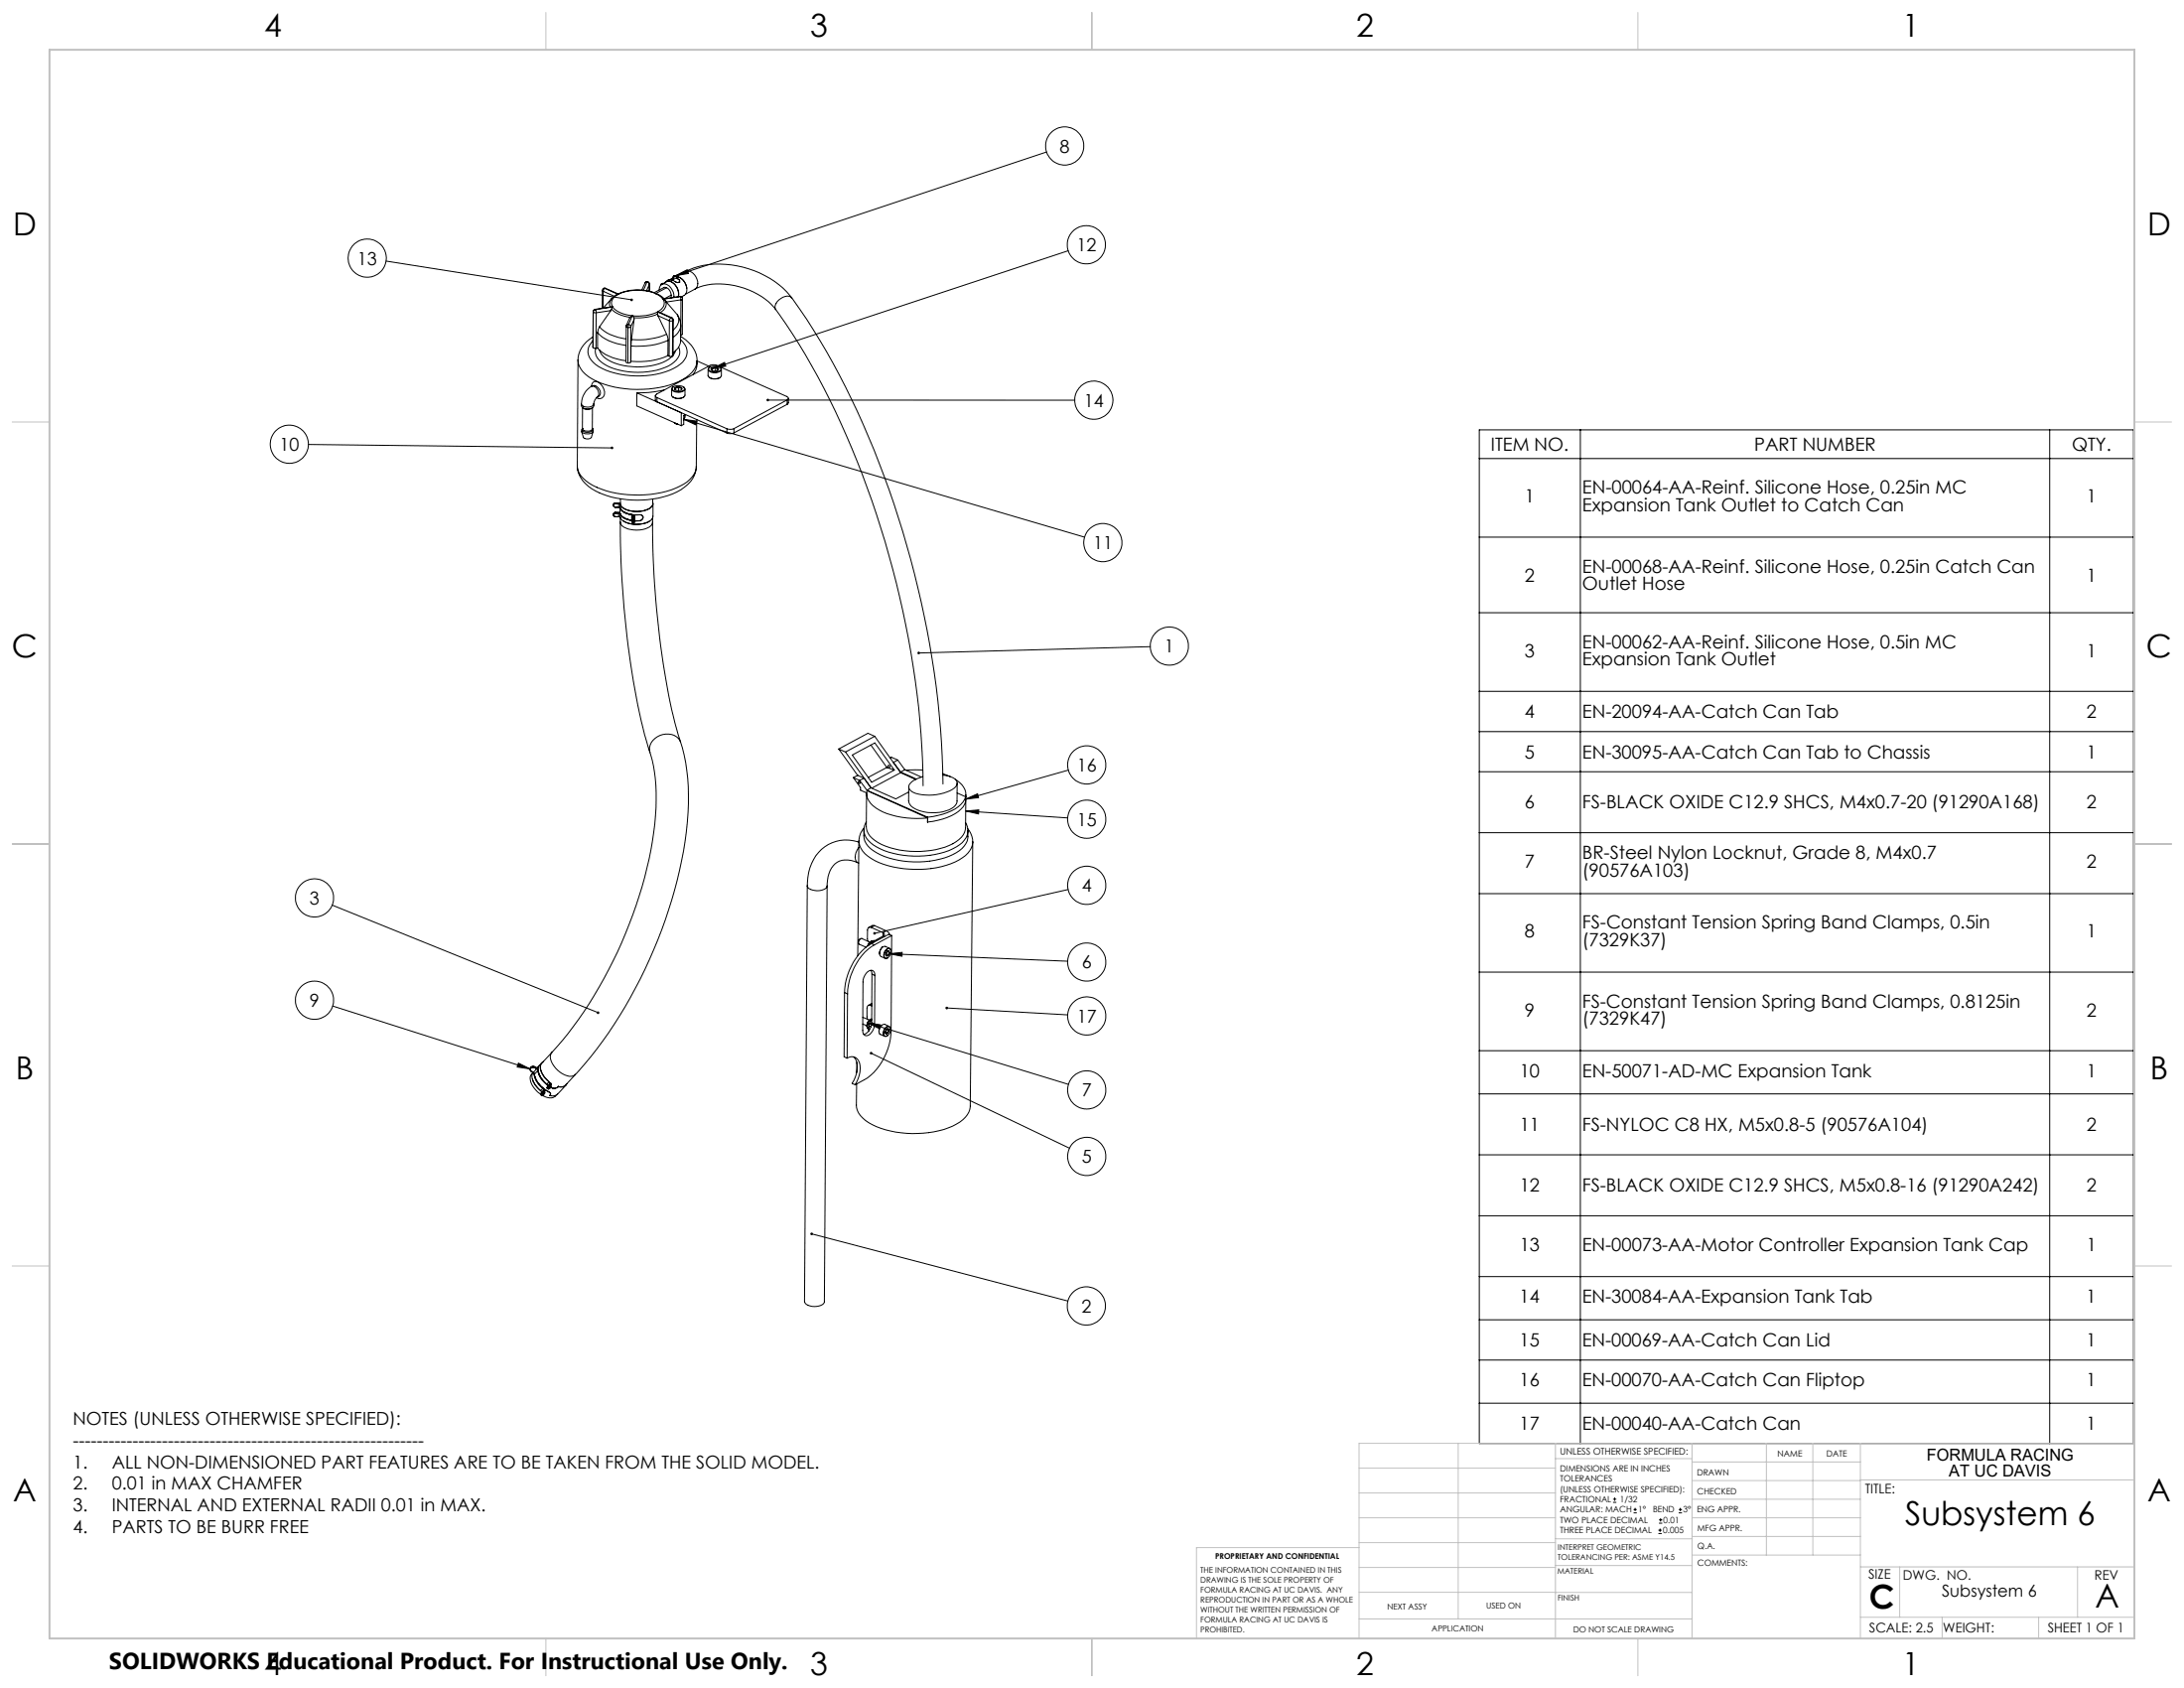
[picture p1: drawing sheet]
<svg xmlns="http://www.w3.org/2000/svg" width="559mm" height="432mm" viewBox="0 0 559 432" stroke-linecap="round" stroke-linejoin="round" font-family="sans-serif">
<g fill="none" stroke="#000" stroke-width=".25">
<path d="M267.8 38.9l-94.9 31.6M98.8 66.8l62.8 9.9M151.8 79.7v.1M151.8 79.7l-.1 9.2M151.8 79.8l.7 .2M152.3 79.1l-.4 .2-.1 .4M152.3 79.1l.1 .1M152.4 79.2l.1 .8M152.4 79.2l-.5 .2-.1 .4M154.1 74.3l.2 .2M154.1 74.3v4.5M154.3 74.5l2.9 1.3"/>
<path d="M154.3 74.5v4.3M154.4 73.8l-.3 .5M154.4 73.8h.6M154.4 73.8h.3M154.7 73.8l-.4 .7M154.7 73.8h.3M154.7 73.8l3.5 1.5M155 73.8l3.2 1.4M156.3 79.4l-2.9 4.2M156.3 79.4l-3.8 .6M156.4 78.5h.4M156.4 78.5l-4.1 .6"/>
<path d="M156.5 79.1l-.2 .3M156.5 79.1a7.9 7.9 0 0 0 4.7 2.1M156.5 76.3l-.2 .3a1.79 1.79 0 0 0-.2 2M156.5 76.3l-2.2 2.5M156.7 76.1l-.2 .2M156.8 78.5a7.2 7.2 0 0 0 5 2.3M156.8 78.5l-.3 .6M156.8 78.5l-4.4 .7M158.2 75.2v.1M158.2 75.3l-.6 .2-.8 .6M158.2 75.3a2.22 2.22 0 0 0-1.4 3.2M164.6 74.3a11.2 11.2 0 0 0-6.4 .9"/>
<path d="M164.6 74.3l1.3 .1 1.6 .5M164.6 74.3a11.6 11.6 0 0 0-6.4 1M164.6 74.3l1.3 .2 1.8 .6M165 72.4l-.8 1.8M165.6 72.1l.3 .1 .3 .5-.8 1.7M165.6 72.1l-.6 .3M165.6 72.1l-1 2.2M165.6 72l.3 .1 .3 .4v2M165.6 72l-.6 .4M165.6 72v.1M167.5 74.9l.2 .2M167.7 75.1l1.2 .5 .8 .6"/>
<path d="M167.7 75.1l1.4 .9 .6 .6M168.2 79.8a11.8 11.8 0 0 1-6.4 1M168.2 79.8v.5M168.2 79.8l3.7 1.5M168.2 79.8l3.5 1.5M168.7 74.2a1.42 1.42 0 0 1 .9-1.6 1.42 1.42 0 0 1 1.7 .6l.4 .5a3.4 3.4 0 0 1 .7 2.4M169.2 72.7v.1M169.3 72.6v.2M169.3 72.6h.1M169.3 72.5h.1M169.3 72.5v.1M169.4 72.5h.4l-.5 .1"/>
<path d="M169.7 76.6a2.24 2.24 0 0 1-1.5 3.2M169.7 76.6l.6 .3M169.7 76.2l.2 .2M170.1 72.3a1.71 1.71 0 0 1 2.7 .5l.8 1.6v1.5a3.4 3.4 0 0 0-2.5-4l-.5 .1-.5 .3M170.3 76.9a2.35 2.35 0 0 1-1.4 3.1M170.3 76.9l.2 .4M170.5 72.1l-1.1 .6M170.5 77.3l2.8 3.2M170.6 73.6a2.31 2.31 0 0 1 1.1 1.9M170.6 73.6l-.7-.1-2.5 1.4M170.6 73.6l-2.9 1.5M170.9 71.8l-.2 .1"/>
<path d="M170.9 71.7l-.2 .2M170.9 71.7v.1M170.9 71.7h.1M171 71.7a3 3 0 0 1 2.3 .6l.4-.1M171 71.7l-.5 .3M171.1 71.6l-.2 .1M171.2 71.6l-.3 .1M171.7 75.5v.7M171.7 75.5l-1.7 .9M171.9 71.6l-.9 .1M171.9 71.2l-.8 .5M172 71.2h-.1"/>
<path d="M172 71.4h.1M172 71.4l-.1 .2M172 71.4h.2M172 71.5l-.1 .1M172.1 71.2h-.2M172.2 71.4h.1M172.2 71.5v.2l.1-.2M172.2 71.5h.1M172.2 71.4v.1M172.3 71.4v.1M172.5 70.6l-.5 .8M172.5 70.5l-.5 .9"/>
<path d="M172.5 70.5l.5 .1M172.5 70.5l.2 .1M172.7 70.6l-.5 .8M172.7 70.6h.1M172.7 70.6a.31 .31 0 0 1 .3 0 .31 .31 0 0 1 .1 .3M172.7 72l1 .2M172.7 70.6l-.4 .8M172.7 70.6a.29 .29 0 0 1 .4 0 .29 .29 0 0 1 0 .4M172.9 70.5l2.9-1.5 .3 1zM173.1 70.8a3.2 3.2 0 0 1 2.3 4.4l-1 .7M173.1 71.2l.6 .3M173.1 71v.3"/>
<path d="M173.1 71h.1M173.1 70.8a3.2 3.2 0 0 1 2.6 2.9M173.1 71l-.8 .5M173.7 71.5l.2 .3-.2 .4M173.7 71.5h-.1M173.7 72.2h.1M173.7 71.5h.1M174 75.8l.6 .3M174 75.8l-4.3 .8M174 75.8l.1 .1M174.1 75.9l.1 .8M174.1 75.9l.5 .2"/>
<path d="M174.1 75.9l-4.4 .7M174.2 76.7l-.1 10.5a3.9 3.9 0 0 1-1.9 3M174.2 76.7l-3.7 .6M174.6 76.1v.3M174.6 76.4v9.1l-.4 .3M174.6 76.4l-.4 .3M175.4 69.5a21.6 21.6 0 0 1 17.6-.2 21.6 21.6 0 0 1 9.6 6.9M175.4 69.5a2.4 2.4 0 0 1 2.9 1.9 1.96 1.96 0 0 1-.5 2.5M175.4 69.5l-2.3 1.2M177.8 73.9a17.8 17.8 0 0 1 16 1.3l2.8 2 1.9 2M177.8 73.9l-2.4 1.3M198.5 79.2a194.2 194.2 0 0 1 26.9 55.8 228.7 228.7 0 0 1 10.8 66"/>
<path d="M202.6 76.2a203.9 203.9 0 0 1 28.4 59.7 234.3 234.3 0 0 1 10.3 64.7M202.6 76.2a2.33 2.33 0 0 0-3.3 .5 2.02 2.02 0 0 0-.8 2.5M273.3 64.1l-90.9 30.1M147.9 92.1l-.2 27M151.3 98.8a5.4 5.4 0 0 0-2.5 4.6M151.3 98.8a1.72 1.72 0 0 1 1.7 1 1.72 1.72 0 0 1-.2 1.8M151.3 98.8a1.66 1.66 0 0 1 1.9 .4 1.66 1.66 0 0 1 .2 2l-.6 .4M151.3 98.8a1.07 1.07 0 0 1 .5-1.1 1.07 1.07 0 0 1 1.3 .1 2.93 2.93 0 0 1 1.3 3.7 1.24 1.24 0 0 1-1.8 .2M151.7 88.8v.1M151.7 86.2a6.4 6.4 0 0 0-3.5 7.5 10.1 10.1 0 0 0 6.5 4.6 28.5 28.5 0 0 0 19-.7 6.7 6.7 0 0 0 4.6-5.3M151.7 88.9l.8 .2M152.5 80v9.1"/>
<path d="M152.9 89a11.7 11.7 0 0 0 7.3 3.3M152.9 85.1a11.4 11.4 0 0 0 7.3 3.3M152.9 85.1v3.9M152.9 89l-.4 .1M153.4 83.6l-.5 1.5M153.4 83.6a10.9 10.9 0 0 0 6.8 3.1M153.4 89.6a6.5 6.5 0 0 0 5.1 3.7 17.1 17.1 0 0 0 12.6-1.4l.9-.8M160.2 83.5v9.1l.5 .3M160.2 83.5l.5 .3M160.3 83.3l-.1 .2M160.7 83.8v9.1M160.8 83l-.1 .8"/>
<path d="M160.8 83l.5 .3 .1 .3M160.8 83l-.5 .3M161.2 81.2l-.9 2.1M161.4 92.6l-.7 .3M161.4 83.6l-.7 .2M161.4 83.6v9M161.4 92.4v.2M161.5 88.5l-.1 3.9M161.6 86.9l-.1 1.6M161.8 80.8l.4 .5M161.8 80.8l-.6 .4M161.8 80.8l-1 2.2"/>
<path d="M162.2 81.3v.4M162.2 81.7l-.6 5.2M162.2 81.7l-.8 1.9M168.2 80.3a12.9 12.9 0 0 1-6 1M168.2 80.3l.1 .5M168.3 80.8l2.3 4.7M168.3 80.8l3 1.3M170 99.7l-4.1 .7-3 .1M170.6 85.5a18.8 18.8 0 0 1-9 1.4M170.6 85.5l.3 1.6M170.9 91a18.3 18.3 0 0 1-9.5 1.4M170.9 91l.3 .1"/>
<path d="M170.9 87.1a19.5 19.5 0 0 1-9.4 1.4M170.9 87.1v3.9M171.2 91.1h.8M171.3 82.1l-.1 9M171.7 81.3l.4 .7M171.7 81.3l-.4 .8M171.9 99.5l-.1 1.6a2.2 2.2 0 0 0 3.2 .5l.3-.5v-1.6M171.9 81.3l.4 .5M171.9 81.3h-.2M172.1 82l-.8 .1M172.1 99.1a2.2 2.2 0 0 1 3.1 .3 1.71 1.71 0 0 1-2.4 .7 .81 .81 0 0 1-.8-.8zM172.1 82l-.1 9.1"/>
<path d="M172.2 90.9l-.2 .2M172.2 99l-.3 .4a2 2 0 0 0 3.1 .6 .54 .54 0 0 0 .3-.6 .54 .54 0 0 0-.4-.4M172.3 81.8l-.2 .2M172.3 81.8l-.1 9.1M172.6 99.3l.9-.3 .7 .1 .4 .3a1.26 1.26 0 0 1-2 0zM172.8 99.2l-.1 .5M172.8 99.2v.5M172.9 89.7l-.7 1.2M173.3 80.5a2.92 2.92 0 0 1-1 3.9M173.3 80.5l.2 .4M173.5 80.8a3.8 3.8 0 0 1-1.3 5.5M173.6 99.1l-.8 .1"/>
<path d="M173.6 99.1l.8 .2-.1 .4M173.6 99.1v.8M173.6 88.8a3.4 3.4 0 0 1-1.9 4.4 18.8 18.8 0 0 1-17.1 0 3.5 3.5 0 0 1-2.2-4.1M174.1 86.1a7.2 7.2 0 0 1 4.2 6.2M174.1 86.9a3.7 3.7 0 0 1-.1 6.3 20.3 20.3 0 0 1-15.4 2.5 11.4 11.4 0 0 1-7.8-4.3 3.5 3.5 0 0 1 .9-4.2M174.2 85.8h.1M178.3 92.3a4.4 4.4 0 0 1-1 3.5M178.3 92.3l3 1.4M181.2 94.5v1.6a2.2 2.2 0 0 0 3.1 .5l.3-.5v-1.6M181.4 94.1a2.53 2.53 0 0 1 3 .1l.1 .2a2.09 2.09 0 0 1-3.2 .1zM181.5 96.6a2.57 2.57 0 0 0 2.8 0M181.5 94l-.3 .4a2 2 0 0 0 3.1 .6 .55 .55 0 0 0 .3-.5 .55 .55 0 0 0-.4-.5"/>
<path d="M181.9 94.3l.9-.4a.7 .7 0 0 1 1 .7l-.9 .3a.73 .73 0 0 1-1-.6zM182.2 94.2l-.1 .5M182.2 94.2v.6M182.4 94.2l3-1.5 .3 1zM183.1 94.1l.7 .3-.2 .4M183.1 94.1l-.9 .1M183.1 94.1v.8M78.9 113.7l77.7 .9M147.7 119.1a8 8 0 0 0 5.7 7 25.2 25.2 0 0 0 20.8-.8 7.2 7.2 0 0 0 4-6M147.7 119.1a6.1 6.1 0 0 0 4 5.1 27.5 27.5 0 0 0 22.3 .2 6.3 6.3 0 0 0 4.2-5.1M148.8 103.4a1.1 1.1 0 0 0 1.4 1.2h.4a1.02 1.02 0 0 0 1.3-1.2M148.8 103.4a1.97 1.97 0 0 0 3.1 0"/>
<path d="M148.8 110.4a2.12 2.12 0 0 0 3 0l-.5 1.5a1.45 1.45 0 0 1-2 0zM149 109.7l-.2 .7M149 109.7h.1M149 109.7a1.64 1.64 0 0 0 2.6 0M149 109.6l-.1 .3a1.78 1.78 0 0 0 2.8 .1l-.1-.4M149 104.2v5.5M149.1 104.3a1.79 1.79 0 0 0 2.5 0v5.4M151.6 109.7h.1M151.6 109.7l.1 .7M152.8 101.6a2.26 2.26 0 0 0-.9 1.8M162.9 100.5l23.1 10.3M162.9 100.5v3.3l11.4 5.1"/>
<path d="M167.7 101.2v1.2l.4 .4v-1.1M168.1 101.7a.45 .45 0 0 1-.4-.4 .45 .45 0 0 1 .3-.5l13.6-7.3a2.18 2.18 0 0 1 1.8 0l17.9 7.9a.45 .45 0 0 1 .4 .4 .45 .45 0 0 1-.3 .5M168.1 101.7l17.9 8M172.1 101.6a2.65 2.65 0 0 0 2.8 0M172.5 108.1l.8 .3M172.7 108.2l.8 .3M174.3 105.6v3.3M175 107.3l102.5 30.1M175 107.3l3.3 .4-.3 1zM175 107.3l-.1 .2M175 107.3l.1-.2-.2 .3M175.1 107.2l-.2 .3"/>
<path d="M175.1 107.1l-.1 .2M175.3 106.2l-.2 1M175.4 106.1l-.5 .2v2.2l-.6 .4M178.3 107.3l-.1 12M186 109.7v1.1M187.8 109.6l-.7 .2-1.1-.1M187.8 110.7a2.18 2.18 0 0 1-1.8 .1M187.8 109.6v1.1M196.5 102.3l78.5 .1M201.4 102.3l-13.6 7.3M201.4 102.3v1.1M201.4 103.4l-13.6 7.3"/>
<path d="M201.7 101.9v1.1l-.3 .4M378.5 110h167.4v259.3h-167.4zM378.5 117.3h167.4M404.4 110v259.3M524.4 110v259.3M157 129.3h.1M157 129.3l.1 .3 .3 .2M157 131.7l.1 .3 .3 .2M157 131.7v.1M157 129.4l.4 .4M157 131.8l.4 .4M157.4 131.3l-.4 .4"/>
<path d="M157.4 131.3h.1M157.4 131.3h-.2l-.2 .4M157.4 131.1h-.1a.45 .45 0 0 0-.3 .7M157.4 131.1h.1M157.4 132.2h.9M157.4 131.1v.2M157.4 131.3h.9M157.4 131.1h.9M157.4 128.9l-.4 .4M157.4 128.8v.1M157.4 128.8l-.3 .1-.1 .4M157.4 128.7l-.4 .2v.5"/>
<path d="M157.4 128.7h.1M157.4 128.7l-.3 .1-.1 .3M157.4 129.8h.1M157.4 129.8h.9M157.4 128.7h.9M157.4 128.8l.9 .1M157.4 128.7v.1M157.4 128.9h.9M158.3 128.9l.4 .1M158.3 131.3l.4 .1M158.3 131.1l.3 .1M158.3 128.9h.1"/>
<path d="M158.3 128.9l.4 .2M158.3 129.8l.4 .1M158.3 131.3h.1M158.3 131.3l.4 .2M158.3 132.2l.4 .1M158.3 132.2l.4 .2M158.3 132.2h.1M158.3 128.9v.9M158.3 131.3v.9M158.3 128.7h.1M158.7 131.5a3.6 3.6 0 0 0 3 1.7M158.7 129.9a3.7 3.7 0 0 0 3.3 1.8h1.7"/>
<path d="M158.7 129.1v.8M158.7 131.5v.8M158.7 131.5h.1M158.7 133.6a235 235 0 0 0 6.2 54.3l1.4 4.6M158.7 133.6a2.24 2.24 0 0 0 2 1.7 6.7 6.7 0 0 0 5.9-.9l.4-.8M158.7 132.5v1.1M158.7 129v.1M158.7 127.6v1.2l-.4-.1M158.8 131.7l.1 .2a4.1 4.1 0 0 0 2.8 1.2h-.1M158.9 130.2v.1a3.5 3.5 0 0 0 2.7 1.4M159.3 133.2a7 7 0 0 0 7 0M159.4 130.8l1.8 .8 2.5 .1"/>
<path d="M159.4 132.3l1.5 .7 .7 .1M161.6 133.1h.1M161.6 131.7l-.7-.1a2.4 2.4 0 0 1-2.3-1.7 2.34 2.34 0 0 0 2.3 3l.7 .2M161.6 131.7l.4 .2M161.6 131.7l.3 .2M161.6 131.7h.1M161.6 131.7v1.4M161.7 133.2l.1 .1M161.7 133.2l.1 .4M161.8 133.3v.4h.3v-.4M161.8 133.3h.3M161.9 132.2l-.2 1"/>
<path d="M161.9 132.2h.1M161.9 132.2l-.1 1.1M161.9 132.2h.3M161.9 131.9v.3M162 131.9h-.1M162 131.9l-.1 .3M162.1 133.3h.1M162.1 133.3l.1 .3M162.2 132.2l-.1 1.1M162.2 132.2h.1M162.2 131.7l.1 .2M162.2 133.6h.1"/>
<path d="M162.3 131.9h.1M162.3 131.9l-.1 .3M162.3 133.3h.1M162.3 131.9v1.4M162.3 133.3l-.1 .3M163.7 133.2h-1.4h1.4M163.7 133.2h.1M163.7 131.7l.7 .2 .1 .4M163.7 131.7h.1M163.7 131.7l.5 .1 .3 .5M164.5 132.3h.1M164.5 132.3l-.2 .5-.6 .4"/>
<path d="M164.5 132.3l-.1 .6-.7 .3M167 133.6a229.6 229.6 0 0 0 5.7 51.3l1.4 4.9M167 132.5v1.1M167 128.4v.1a1.84 1.84 0 0 1-1.7 2 6.4 6.4 0 0 1-6.4-1l-.2-.4M167 128.5a1.88 1.88 0 0 1-1.7 2 6.5 6.5 0 0 1-6.4-1.1l-.2-.4M167 127.7v1.1M167.1 128.8v3.3a2.97 2.97 0 0 1-3.2 2 5.7 5.7 0 0 1-5-1.4l-.2-.4M378.5 137.4h167.4M378.5 156.7h167.4M294.3 165.4l-59.2 1.6M378.5 176.8h167.4M166.3 192.5a46.2 46.2 0 0 1 1 20.5 110.4 110.4 0 0 1-26.1 56.2"/>
<path d="M174.1 189.8a55.6 55.6 0 0 1 1.2 25.3 119.1 119.1 0 0 1-28.1 59.8M174.1 189.8a4.1 4.1 0 0 0-6.5-.9 3.4 3.4 0 0 0-1.3 3.6M214.6 191.6l4.8 6.7M214.6 191.6l1.7 .8M216.3 192.4l6.5 9.1M218.1 193.1l5.7-3.1 5 7-5.8 3.1zM218.3 198.9l1.9 2.6v.6l1.6 .7M218.3 198.9l1.7 .7M219.4 198.3l-1.1 .6M219.4 198.3l1.7 .8M220 199.6l1.9 2.6M221.1 199.1l-1.1 .5"/>
<path d="M221.1 199.1l1.7 2.4M222.8 190.6l4.1 5.7M223.8 188.3l-7.5 4.1M223.8 188.3l6.6 9.4M223.8 188.3l-1.7-.7-7.5 4M226.9 196.3l1.9 .7M226.9 196.3l-4.8 2.6M227.8 193.9l.3-.2 1.6 .7M228.5 195h.1M228.6 195l1.8 2.5M229.7 194.4l-1.1 .6M229.7 194.4l1.8 2.5"/>
<path d="M230.4 197.5l1.2-.6 4.2 1.9M230.4 197.5l4.1 1.8M230.4 197.7l-7.3 3.9M230.4 197.7l3.9 1.7M236.1 197h-4.3M241.2 198.3l1.5 .2a2.35 2.35 0 0 1 2.2 1.9 3.3 3.3 0 0 1-2.6 2.2 11.9 11.9 0 0 1-9-.1 1.31 1.31 0 0 1-.2-2.3l1-.7 2-.8M241.2 197.9l1.9 .7M244.4 199.4a4.5 4.5 0 0 1 2.7 4.5M273.4 197l-26.3 7.4M378.5 187.1h167.4M378.5 197.4h167.4M219.7 215.4a9.8 9.8 0 0 0-12.8 7.8l-.3 3.4"/>
<path d="M219.7 215.1a6.2 6.2 0 0 0 4.1 5 26.1 26.1 0 0 0 21.6-.1 5.7 5.7 0 0 0 3.5-4.6M219.7 216.8a3.2 3.2 0 0 0-.5 3.7l.3 .2M219.7 215.1l-.2 29.4M221.1 211.7a5 5 0 0 0-1.3 3.4M221.7 210.2a4 4 0 0 0 1 5.3 20.7 20.7 0 0 0 15.2 3.3 13.9 13.9 0 0 0 8.8-3.9 3.5 3.5 0 0 0 .9-2.3M221.7 203v8.5a4.8 4.8 0 0 0 3 4 22.6 22.6 0 0 0 19.1 .3 5.3 5.3 0 0 0 3.3-4.1v-8.4M221.8 202.2l15.5 7a21.2 21.2 0 0 1-13.2-2.5 4.4 4.4 0 0 1-2.3-4.5zM221.9 202.2h.1M221.9 202.2l15.4 6.9M222.8 201.5l-.9 .7M222.8 201.5l6.4 2.9 3.3-1.8M237.3 210.3h.1"/>
<path d="M237.3 209.1v1.2M237.3 209.2v1.2M244.9 200.3v4.6a3.1 3.1 0 0 1-2.9 2.5 10.2 10.2 0 0 1-8.9-1.2l-.3-.5-.3-.9v-3.5M244.9 202.8l2.2 1M247.1 210.4a5.7 5.7 0 0 1-3.3 8.2 23.5 23.5 0 0 1-19.5-.5 5.2 5.2 0 0 1-3.2-5.8M247.1 204.4l3-1.3 .3 .9zM247.1 203.8a8 8 0 0 1-5.9 4.5l-3.9 .8M247.1 203.8a4.5 4.5 0 0 1-2.8 4.4l-3.1 1.3-3.9 .8M247.1 207.5l3.3-.3v1zM247.1 207.5l26.1 1.7M247.6 212a5.2 5.2 0 0 1 1.3 3.4M248.9 215.4l-.7 67.6a5.7 5.7 0 0 1-3.5 4.5 26 26 0 0 1-19.4 1.1 9.1 9.1 0 0 1-6-4.6l-.2-1.3 .1-5.4"/>
<path d="M378.5 213h167.4M85 231.5l68 27.5M206.6 226.6l-.8 106.4a2.66 2.66 0 0 0 3.2 1.2l.5-.1a1.57 1.57 0 0 0 1.4-1.1l.7-106.4M206.6 226.6a1.73 1.73 0 0 0 1.9 1.2 2.63 2.63 0 0 0 3.1-1.2M219.5 220.7a5.1 5.1 0 0 0-6.7 1.3l-.9 2.2-.3 2.4M219.5 220.7l.2 .1M222.9 237.2a.66 .66 0 0 0-.7 .1 .66 .66 0 0 0-.2 .6l.1 2.9M222.9 237.2l3 1.4M223.8 236.8l-.6-.1-.9 .5M223.8 236.8l-.9 .4M223.8 236.8l3 1.3M225.9 238.6a.43 .43 0 0 1 .4 .4 .43 .43 0 0 1-.3 .4"/>
<path d="M225.9 238.6v.9M226 239.4l-2.7 1.5M226 239.4l.3 .2M226.8 238.1l.5 .4 .3 .5M226.8 238.1l-.9 .5M228.1 239.3l-.1 24.4a15.3 15.3 0 0 1-9.2 13.8M228.1 239.3l-4.4 2.4M228.1 239.3l-.7-.3-4.4 2.4M273.3 227.5l-49.5 11.3M378.5 228.6h167.4M85.1 257.4l50.5 16M216.1 253.9l.8 .3"/>
<path d="M216.1 253.9l-.1 16.4 .7 .4M216.9 254.2l-.2 16.5M220.1 240.2l-.4 .3-.1 .7M222.3 241.7l-.1 .1M222.5 241.2l-.3 .7M222.5 241.2l.3 .1M222.6 241l-2.1-.9a.95 .95 0 0 0-.6 1.4l1.7 .8M222.8 257.2a.63 .63 0 0 0-.7 0 .63 .63 0 0 0-.3 .7l.1 2.8M222.8 257.2l.3 .1M222.8 248.2l.3 1M223 241.4a15.3 15.3 0 0 0-6.9 12.5M223 241.4l.7 .3"/>
<path d="M223.1 240.8l-.1 .1M223.1 256.7l-.9 .5M223.1 257.1l-.3 .1M223.1 249.2l.7 .3M223.1 249.2l-.1 12.4M223.2 240.7l-.7 .4-.5 .9 .2-.6 .7-.6M223.3 240.9l-.6 .6M223.3 240.9l.3 .1M223.7 241.7a15.4 15.4 0 0 0-6.8 12.5M223.8 240.7l-.4-.1-.9 .6M223.8 249.5a1.06 1.06 0 0 0-.5-1.2 1.06 1.06 0 0 0-1.4 .3l-.6 .9-.5 1.1-.1 13a1.08 1.08 0 0 0 .6 1.2 1.08 1.08 0 0 0 1.3-.3l.7-.9 .5-1.6M223.8 249.5v12.5"/>
<path d="M225.8 242.3l-.5 .6-.3 1.2M226.7 244.2l.2 .3M226.7 243.1a.73 .73 0 0 1 1.1-.3 1.6 1.6 0 0 1-1.2 2.3 1.41 1.41 0 0 1 .1-2zM226.7 244l-.1 .1M226.7 244l.6 .3M227 243.4l-.3 .6M227 243.4l.6 .3M227.2 245h.1M227.3 243.2a.79 .79 0 0 0-.4 1.3M227.3 244.3l-.4 .2M227.3 243.2l.3 .5M227.3 243.2l-.3 .2"/>
<path d="M227.5 244l3.3-.4v1zM227.5 244l45.7 1.9M227.6 243.7l-.3 .6M227.6 242.6l-1-.5a1.62 1.62 0 0 0-1.2 2.6l1.1 .4M228 243.3v-.1a.6 .6 0 0 0-.4-.6 .6 .6 0 0 0-.7 .1l-.6 .7a1.06 1.06 0 0 0 .4 1.8l.5-.2M242.3 257.8l30.9 1.8M378.5 248.7h167.4M132.6 272l3 1.4-3.3-.5zM135.8 273.2v.1M135.8 273.2l-.1 .1a.55 .55 0 0 0 .3 .8M135.8 273l-.2 .5M135.8 273v.2"/>
<path d="M135.8 273.3a.53 .53 0 0 0 .2 .8M136 274.1h.1M136 274.1l.4 .3M136.2 276l.6 1.3 1.5 1.7M136.2 274.6l-.2 .2a3.2 3.2 0 0 0 1 4l1.4 1.2M136.3 274.4a3.8 3.8 0 0 0 1.5 4.1l.5 .5M136.4 274.4l.3 .4M136.4 274.4h.1M136.7 274.6a5.3 5.3 0 0 0 2.2 3.8M136.7 274.7l.1 .5a5.9 5.9 0 0 0 2.1 3.2M136.7 274.8a6.5 6.5 0 0 0 3.7 4.5M136.9 273.2l-.7-.2-.4 .3"/>
<path d="M136.9 273.2l.4 .2M136.9 273.2l-.7-.2-.4 .2M136.9 273.2h.1M136.9 272.9l-.7-.1-.4 .2M136.9 272.9h.1M136.9 272.9l-.6-.1-.5 .2M136.9 272.9l.5 .3M136.9 272.9v.3M137.3 273.4l.3 .5M137.3 273.4l-.9 1M137.3 273.4l.4 .4M137.3 273.4h.1"/>
<path d="M137.4 273.2l.3 .2M137.4 273.2h.1M137.6 273.9a6 6 0 0 0 2.5 3.7M137.6 273.9l-.9 .9M137.7 273.8l-.1 .1M137.7 273.8a5.9 5.9 0 0 0 2.4 3.7M137.8 274.3l.1 .5a6.6 6.6 0 0 0 2 2.6M137.8 272.8l-.4 .4M137.8 272.8l-.4 .5 .4-.4M137.8 272.8h.1M138.3 279h.1M138.3 279l.2 .4"/>
<path d="M138.4 279.9h.2M138.4 279.9v.1M138.5 279.4h.1M138.5 279.4l-.1 .6M138.5 279.4l-.1 .5M138.6 279.9v.1M138.6 271.9a2.37 2.37 0 0 0-.3 3.5l1.6 2M138.6 280l-.2 .1 .3 .2 .2-.2M138.6 280l.3 .1M138.6 279.9h.1M138.7 279.9l.2 .2M138.7 279.9l-.1 .1"/>
<path d="M138.9 278.4l.2 .4M138.9 278.4l-.6 .6M138.9 271.6a2.04 2.04 0 0 0-.3 2.8l.8 1.2 1.1 1.1M138.9 278.4h.1M139 279.4l-.4 .5M139 279.4h.1M139 271.6h-.1a2.13 2.13 0 0 0-.3 2.8l.7 1.3 1.1 1.1M139 279.4l-.3 .5M139 279.4l.3 .1M139.1 278.8h.1M139.1 278.8l-.6 .6M139.1 278.8l-.1 .6"/>
<path d="M139.3 279.5l-.4 .6M139.3 279.6l-.3 .5M139.3 279.6h.1M139.3 279.5v.1M139.3 278.7l.1 .3M139.4 279h.1M139.4 279l-.1 .6M139.9 277.4h.1M139.9 277.4l.2 .3M140 278.3h.1M140.1 277.7l-.1 .6M140.2 278.2l-.2 .1"/>
<path d="M140.2 278.2v.1M140.2 278.2h.1M140.2 278.3l-.2 .1 .3 .2 .1-.1M140.2 278.3l.2 .2M140.2 278.2l.3 .2M140.4 279.3l.3 .2a.52 .52 0 0 1 0 .8M140.4 279.3a.58 .58 0 0 1 .3 .9M140.4 279.3h.1M140.4 276.8h.1M140.4 276.8l.3 .4M140.4 278.5h.1M140.4 276.8l-.5 .6"/>
<path d="M140.5 276.7l.2 .5M140.5 277.7l-.3 .5M140.5 277.7h.1M140.5 278.4h.1M140.5 278.4l-.1 .1M140.6 277.7l-.4 .5M140.6 277.7l.2 .1M140.7 277.2h.1M140.7 277.2l-.2 .5M140.7 277.2l-.6 .5M140.7 277.2l-.1 .5M140.8 278.1l.5 .2"/>
<path d="M140.8 278l.5 .3M140.8 277.8l-.3 .6M140.8 277.8l.1 .1M140.9 277.9h.1M140.9 277.9l-.4 .5M140.9 277l.1 .4M141 277.4h.1M141 277.4l-.1 .5M141.2 269.2a2.65 2.65 0 0 0 .5 3.5 5.7 5.7 0 0 0 4.6 2.6l.9-.4M141.2 269.2l-2.5 2.7M141.3 278.3h.1M141.3 278.2v.1"/>
<path d="M142.8 278l-.1 .1a1.41 1.41 0 0 1-1.4 .2M142.8 278h.1M142.8 277.9v.1M142.8 277.9l.1 .1M142.9 278l-.9 .4-.7-.1M142.9 278h.1M144.8 277.6l-2.2 2.3a1.92 1.92 0 0 1-1.9 .4M145 277.3a1.67 1.67 0 0 1-2.1 .7M145 277.2v.1a1.76 1.76 0 0 1-2.1 .7M147.2 274.9l-2.5 2.6M216.7 270.7a2.12 2.12 0 0 1 2.3-.1 2.12 2.12 0 0 1 1.1 2 7.9 7.9 0 0 1-1.3 4.9M218.4 270.3a4.6 4.6 0 0 1 .4 5.3l-.8 1.5 .8 .4"/>
<path d="M219.2 271.7v2.7M220.7 260.2l1.8 .7M221.8 262.6l.5 .9M221.8 262.6l.5 .2M221.9 261.7l51.5 15.7M221.9 262.8l.3 .4M221.9 261.7l3.3 .4-.2 1zM222.1 261.6l-.2 .9M222.3 262.4v1.3M222.3 262.4l.5 .2M222.4 261.1l-.6 1.5M222.4 261.1l.3 .2"/>
<path d="M222.7 260.8l-.6 .5-.3 1.1-1.1-.5M222.7 260.8l.3-.1-.6 .4M222.9 269.4l50.7 24.3M223 260.7a1.66 1.66 0 0 0-1 2.3M223 261.6a2.95 2.95 0 0 1-2 3M223 260.9l-.4 .6-.3 .9M223 261.6l.8 .4M225.7 262.2l-.6 .7-.2 1.1M226.5 264.1l.3 .4M226.6 263.1a.72 .72 0 0 1 1-.4 1.54 1.54 0 0 1-1.2 2.3 1.46 1.46 0 0 1 .2-1.9zM226.6 263.9l-.1 .1M226.6 263.9l.6 .3"/>
<path d="M226.9 263.3l.5 .3M227.1 264.9h-.1M227.2 263.2a.89 .89 0 0 0-.7 .9M227.2 263.2l.2 .4M227.2 263.2l-.4 .1-.2 .6M227.2 264.2l-.4 .3M227.4 263.6l-.2 .6M227.5 262.5l-1.1-.5a1.61 1.61 0 0 0-1.1 2.6l1 .5M227.9 263.2l-.3-.6a1.54 1.54 0 0 0-1.5 2.3 .57 .57 0 0 0 .9 0M378.5 268.8h167.4M378.5 279.8h167.4M138.9 280.1v.1"/>
<path d="M138.9 280.1l-.2 .2M138.9 280.1h.1M139 280.1h.1M139 280.1l-.1 .1M140.7 280.3h.1M140.7 280.2v.1M142.3 280.2a2.46 2.46 0 0 1-3.5 0M378.5 295.4h167.4M207.7 315.6l65.5 17.2M378.5 311h167.4M378.5 326.6h167.4M378.5 337.6h167.4"/>
<path d="M378.5 347.9h167.4M378.5 359h167.4M412.7 384.3h.9M412.7 383.5h.9M413.1 383.1v.8M418 387h.8M418 386.2h.8M418.4 385.7v.9M424.3 392.3h.9M424.3 391.4h.9M424.5 389.6h.8M424.5 388.8h.8"/>
<path d="M424.7 391v.9M424.9 388.4v.8M429.5 387h.9M429.5 386.2h.9M429.9 385.7v.9"/>
<circle cx="272.4" cy="37.3" r="4.9"/>
<circle cx="94" cy="66" r="4.9"/>
<circle cx="278" cy="62.6" r="4.9"/>
<circle cx="74" cy="113.6" r="4.9"/>
<circle cx="279.9" cy="102.4" r="4.9"/>
<circle cx="282.2" cy="138.8" r="4.9"/>
<circle cx="299.2" cy="165.3" r="4.9"/>
<circle cx="227.4" cy="196" r=".3"/>
<circle cx="278" cy="195.7" r="4.9"/>
<circle cx="219.8" cy="200.1" r=".26"/>
<circle cx="278" cy="209.5" r="4.9"/>
<circle cx="80.5" cy="229.7" r="4.9"/>
<circle cx="278" cy="226.5" r="4.9"/>
<circle cx="80.5" cy="255.9" r="4.9"/>
<circle cx="278" cy="246.1" r="4.9"/>
<circle cx="278" cy="259.9" r="4.9"/>
<circle cx="278" cy="278.8" r="4.9"/>
<circle cx="278" cy="295.8" r="4.9"/>
<circle cx="278" cy="334.1" r="4.9"/>
</g>
<g fill="none" stroke="#c0c0c0" stroke-width=".25">
<path d="M139.7 3.2v9.5M279.4 3.2v9.5M419.1 3.2v9.5M3.1 107.9h9.6M546.1 107.9h9.5M3.1 215.9h9.6M546.1 215.9h9.5M3.1 323.8h9.6M546.1 323.8h9.5M347.7 375.6h50.3M373.1 369.2v44.9M398 369.2v49.9"/>
<path d="M398 373.1h34.9M432.9 369.2v49.9M432.9 378.7h43.1M432.9 374h43.1M451.9 369.2v28.6M463.8 369.2v28.6M476 369.2v49.9M476 378.6h70.1M546.1 369.2h-198.4v49.9M347.7 394.6h50.3M347.7 388.3h50.3M347.7 381.9h50.3"/>
<path d="M347.7 395.9h-41.6v23.2M398 393.6h35M432.9 383.5h43.1M432.9 388.3h43.1M432.9 393h43.1M433 397.8h43M139.7 419.1v9.6M279.4 419.1v9.6M347.7 414.1h85.2M347.7 401h50.3M347.7 407.3h50.3M398 407.4h34.9"/>
<path d="M398 400.5h35M419.1 419.1v9.6M476 413.7h70.1M476 400.8h70.1M486.1 400.8v12.9M496.9 413.7v5.4M521.6 413.7v5.4M531.6 400.8v12.9"/>
</g>
<path d="M12.7 12.7h533.4v406.4h-533.4z" fill="none" stroke="#c0c0c0" stroke-width=".5"/>
<path d="M156.3 114.4l.1 .4h.4l.1-.2h-.3h.3l-.1-.3zM196.1 102.2v.1h.4h-.4a.35 .35 0 0 0 .5 .3 .35 .35 0 0 0 .1-.5 .35 .35 0 0 0-.6 .1zM161.3 76.5l.1 .4h.5v-.1l-.3-.1 .3 .1-.1-.4zM234.8 166.8l-.1 .2h.4h-.4a.33 .33 0 0 0 .5 .3 .33 .33 0 0 0 .1-.5 .33 .33 0 0 0-.5 0zM172.9 70.5l2.9-1.5 .3 1zM175 107.3l3.3 .4-.3 1zM182.4 94.2l3-1.5 .3 1zM247.1 204.4l3-1.3 .3 .9zM247.1 207.5l3.3-.3v1zM227.5 244l3.3-.4v1zM242 257.6l-.1 .2h.4h-.4a.33 .33 0 0 0 .4 .4 .33 .33 0 0 0 .2-.5 .33 .33 0 0 0-.5-.1zM221.9 261.7l3.3 .4-.2 1zM207.4 315.4l-.1 .2h.4h-.4a.34 .34 0 0 0 .4 .4 .34 .34 0 0 0 .3-.5 .34 .34 0 0 0-.6-.1zM152.8 258.8l-.1 .2a.33 .33 0 0 0 .2 .4 .33 .33 0 0 0 .4-.2l-.3-.2 .3 .2-.1-.4zM132.6 272l3 1.4-3.3-.5zM223.5 238.5l-.1 .3h.4h-.4a.35 .35 0 0 0 .5 .3 .35 .35 0 0 0 .2-.5 .35 .35 0 0 0-.6-.1zM222.7 269.1l-.1 .2 .3 .1-.3-.1a.35 .35 0 0 0 .3 .5 .35 .35 0 0 0 .3-.5 .35 .35 0 0 0-.5-.2z" fill="#000"/>
<g font-size="8.5">
<text x="487.5" y="390.1">Subsystem 6</text>
<text x="478.3" y="411.4">C</text>
<text x="536.1" y="411.3">A</text>
</g>
<g font-size="8.1">
<text x="67.6" y="9.3">4</text>
<text x="207.3" y="9.3">3</text>
<text x="347" y="9.3">2</text>
<text x="486.7" y="9.3">1</text>
<text x="3.3" y="60.1">D</text>
<text x="549.4" y="60.1">D</text>
<text x="3" y="168">C</text>
<text x="549.1" y="168">C</text>
<text x="4" y="276">B</text>
<text x="550.1" y="276">B</text>
<text x="3.3" y="383.9">A</text>
<text x="549.4" y="383.9">A</text>
<text x="67.6" y="428.4">4</text>
<text x="207.3" y="428.4">3</text>
<text x="347" y="428.4">2</text>
<text x="486.7" y="428.4">1</text>
</g>
<text font-size="5.9" x="27.9" y="427">SOLIDWORKS Educational Product. For Instructional Use Only.</text>
<g font-size="4.7">
<text x="381.5" y="115.3">ITEM NO.</text>
<text x="448.9" y="115.3">PART NUMBER</text>
<text x="530.1" y="115.3">QTY.</text>
<text x="390.1" y="128.6">1</text>
<text x="404.9" y="126.3">EN-00064-AA-Reinf. Silicone Hose, 0.25in MC</text>
<text x="404.9" y="130.8">Expansion Tank Outlet to Catch Can</text>
<text x="533.9" y="128.6">1</text>
<text x="390.1" y="148.7">2</text>
<text x="404.9" y="146.5">EN-00068-AA-Reinf. Silicone Hose, 0.25in Catch Can</text>
<text x="533.9" y="148.7">1</text>
<text x="404.9" y="151">Outlet Hose</text>
<text x="404.9" y="165.8">EN-00062-AA-Reinf. Silicone Hose, 0.5in MC</text>
<text x="390.1" y="168">3</text>
<text x="404.9" y="170.3">Expansion Tank Outlet</text>
<text x="533.9" y="168">1</text>
<text x="390.1" y="183.7">4</text>
<text x="404.9" y="183.7">EN-20094-AA-Catch Can Tab</text>
<text x="533.9" y="183.7">2</text>
<text x="390.1" y="193.9">5</text>
<text x="404.9" y="193.9">EN-30095-AA-Catch Can Tab to Chassis</text>
<text x="533.9" y="193.9">1</text>
<text x="390.1" y="206.9">6</text>
<text x="404.8" y="206.9">FS-BLACK OXIDE C12.9 SHCS, M4x0.7-20 (91290A168)</text>
<text x="533.9" y="206.9">2</text>
<text x="404.8" y="219.8">BR-Steel Nylon Locknut, Grade 8, M4x0.7</text>
<text x="390.1" y="222">7</text>
<text x="404.8" y="224.3">(90576A103)</text>
<text x="533.9" y="222">2</text>
<text x="390.1" y="239.9">8</text>
<text x="404.8" y="237.6">FS-Constant Tension Spring Band Clamps, 0.5in</text>
<text x="533.8" y="239.9">1</text>
<text x="404.8" y="242.1">(7329K37)</text>
<text x="404.8" y="257.7">FS-Constant Tension Spring Band Clamps, 0.8125in</text>
<text x="390.1" y="260">9</text>
<text x="404.8" y="262.2">(7329K47)</text>
<text x="533.8" y="260">2</text>
<text x="388.8" y="275.6">10</text>
<text x="404.8" y="275.6">EN-50071-AD-MC Expansion Tank</text>
<text x="533.8" y="275.6">1</text>
<text x="388.8" y="289.3">11</text>
<text x="404.8" y="289.3">FS-NYLOC C8 HX, M5x0.8-5 (90576A104)</text>
<text x="533.8" y="289.3">2</text>
<text x="388.8" y="304.9">12</text>
<text x="404.8" y="304.9">FS-BLACK OXIDE C12.9 SHCS, M5x0.8-16 (91290A242)</text>
<text x="533.8" y="304.9">2</text>
<text x="388.8" y="320">13</text>
<text x="404.8" y="320">EN-00073-AA-Motor Controller Expansion Tank Cap</text>
<text x="533.8" y="320">1</text>
<text x="388.8" y="333.3">14</text>
<text x="404.8" y="333.3">EN-30084-AA-Expansion Tank Tab</text>
<text x="533.8" y="333.3">1</text>
<text x="388.8" y="344.4">15</text>
<text x="404.8" y="344.4">EN-00069-AA-Catch Can Lid</text>
<text x="533.8" y="344.4">1</text>
<text x="388.8" y="354.7">16</text>
<text x="404.8" y="354.7">EN-00070-AA-Catch Can Fliptop</text>
<text x="533.8" y="354.7">1</text>
<text x="388.8" y="365.8">17</text>
<text x="404.8" y="365.8">EN-00040-AA-Catch Can</text>
<text x="533.8" y="365.8">1</text>
</g>
<g font-size="4.6">
<text x="271.2" y="39">8</text>
<text x="275.4" y="64.3">12</text>
<text x="91.4" y="67.7">13</text>
<text x="277.3" y="104">14</text>
<text x="71.5" y="115.3">10</text>
<text x="279.7" y="140.5">11</text>
<text x="297.9" y="166.9">1</text>
<text x="275.5" y="197.3">16</text>
<text x="275.5" y="211.2">15</text>
<text x="79.2" y="231.4">3</text>
<text x="276.8" y="228.1">4</text>
<text x="276.8" y="247.8">6</text>
<text x="79.2" y="257.5">9</text>
<text x="275.5" y="261.6">17</text>
<text x="276.8" y="280.5">7</text>
<text x="276.8" y="297.5">5</text>
<text x="276.7" y="335.7">2</text>
<text x="18.6" y="364.4">NOTES (UNLESS OTHERWISE SPECIFIED):</text>
<text x="18.6" y="370">-----------------------------------------------------------</text>
<text x="18.6" y="375.5">1.</text>
<text x="28.7" y="375.5">ALL NON-DIMENSIONED PART FEATURES ARE TO BE TAKEN FROM THE SOLID MODEL.</text>
<text x="18.6" y="381.1">2.</text>
<text x="28.7" y="381.1">0.01 in MAX CHAMFER</text>
<text x="18.6" y="386.7">3.</text>
<text x="28.7" y="386.7">INTERNAL AND EXTERNAL RADII 0.01 in MAX.</text>
<text x="18.6" y="392.3">4.</text>
<text x="28.7" y="392.3">PARTS TO BE BURR FREE</text>
</g>
<g font-size="4.2">
<text x="493" y="373.5">FORMULA RACING</text>
<text x="498.7" y="377.8">AT UC DAVIS</text>
<text x="496.9" y="408.3">Subsystem 6</text>
</g>
<g font-size="3.4">
<text x="477.2" y="381.9">TITLE:</text>
<text x="478.1" y="404">SIZE</text>
<text x="486.9" y="404">DWG. NO.</text>
<text x="535.9" y="404.1">REV</text>
<text x="478.2" y="417.6">SCALE: 2.5</text>
<text x="497.1" y="417.7">WEIGHT:</text>
<text x="523.9" y="417.6">SHEET 1 OF 1</text>
</g>
<text font-size="2.4" x="399.2" y="372.1">UNLESS OTHERWISE SPECIFIED:</text>
<g font-size="2.2">
<text x="399.2" y="376.4">DIMENSIONS ARE IN INCHES</text>
<text x="434.2" y="377.3">DRAWN</text>
<text x="454.8" y="372.5">NAME</text>
<text x="467.3" y="372.6">DATE</text>
<text x="399.2" y="379">TOLERANCES</text>
<text x="399.2" y="381.7">(UNLESS OTHERWISE SPECIFIED):</text>
<text x="434.3" y="382.2">CHECKED</text>
<text x="399.2" y="389.6">TWO PLACE DECIMAL</text>
<text x="399.2" y="384.3">FRACTIONAL</text>
<text x="399.2" y="387">ANGULAR: MACH</text>
<text x="414.5" y="384.3">1/32</text>
<text x="419.1" y="387">1°</text>
<text x="422.9" y="387">BEND</text>
<text x="425.6" y="389.6">0.01</text>
<text x="430.6" y="387">3°</text>
<text x="434.2" y="386.9">ENG APPR.</text>
<text x="399.2" y="392.3">THREE PLACE DECIMAL</text>
<text x="425.5" y="392.3">0.005</text>
<text x="434.3" y="391.6">MFG APPR.</text>
<text x="434.3" y="396.3">Q.A.</text>
<text x="434.3" y="400.5">COMMENTS:</text>
</g>
<g font-size="2.1">
<text x="354.9" y="411.6">NEXT ASSY</text>
<text x="380.3" y="411.6">USED ON</text>
<text x="366.3" y="417.4">APPLICATION</text>
<text x="402.5" y="417.5">DO NOT SCALE DRAWING</text>
</g>
<g font-size="2">
<text x="310.9" y="398.8">PROPRIETARY AND CONFIDENTIAL</text>
<text x="398.6" y="396.5">INTERPRET GEOMETRIC</text>
<text x="398.6" y="399">TOLERANCING PER: ASME Y14.5</text>
<text x="307.2" y="402.4">THE INFORMATION CONTAINED IN THIS</text>
<text x="307.2" y="404.9">DRAWING IS THE SOLE PROPERTY OF</text>
<text x="307.2" y="407.5">FORMULA RACING AT UC DAVIS. ANY</text>
<text x="398.5" y="402.6">MATERIAL</text>
<text x="307.2" y="410">REPRODUCTION IN PART OR AS A WHOLE</text>
<text x="307.2" y="412.5">WITHOUT THE WRITTEN PERMISSION OF</text>
<text x="398.5" y="409.4">FINISH</text>
<text x="307.2" y="415">FORMULA RACING AT UC DAVIS IS</text>
<text x="307.2" y="417.6">PROHIBITED.</text>
</g>
</svg>
